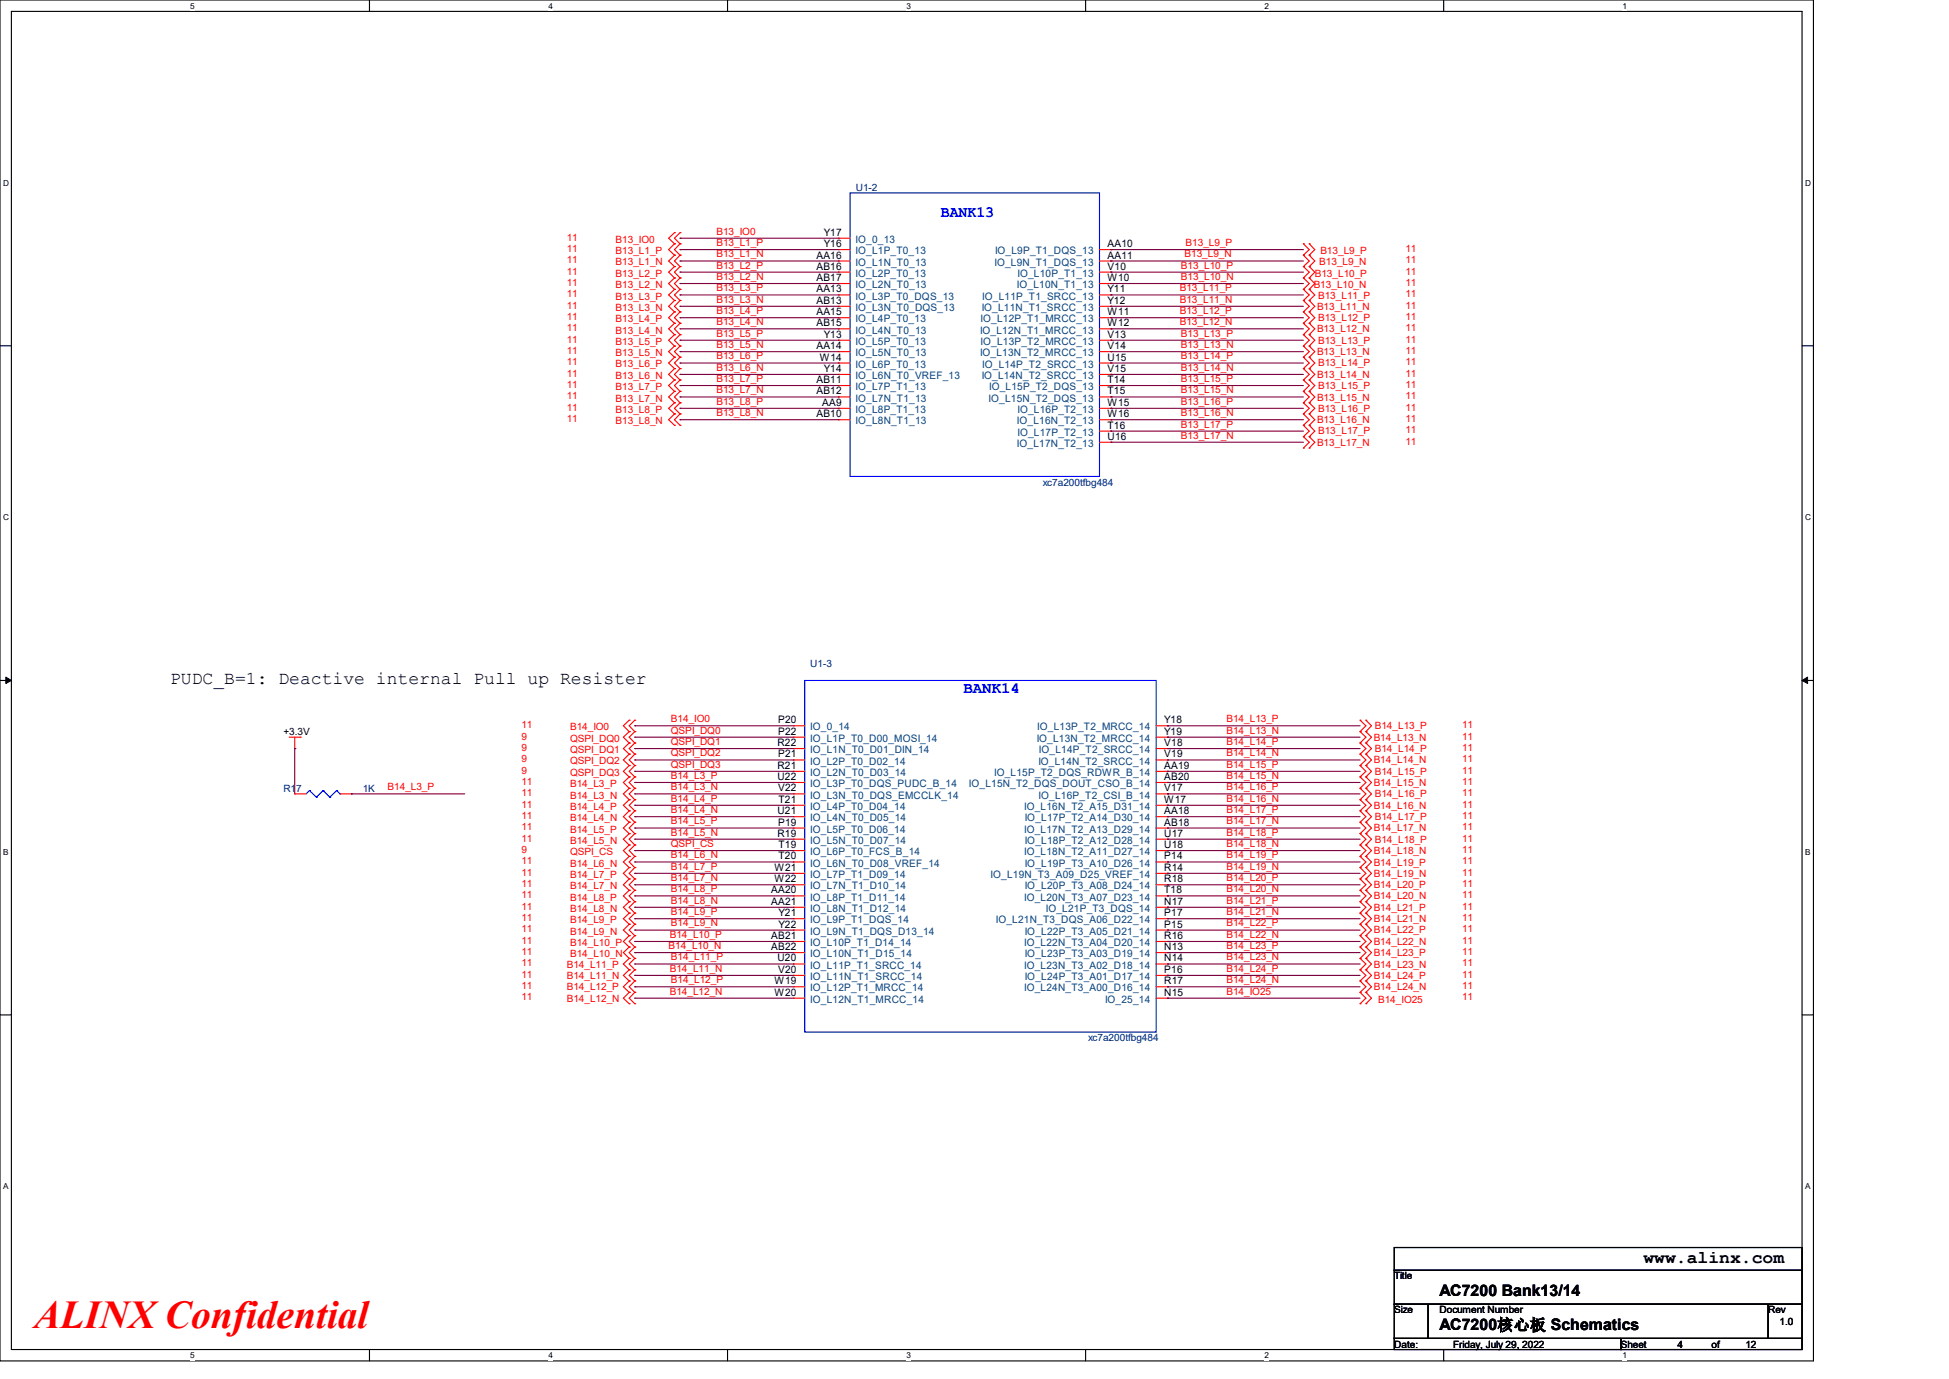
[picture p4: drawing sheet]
<svg xmlns="http://www.w3.org/2000/svg" width="297mm" height="210mm" viewBox="0 0 297 210" stroke-linecap="round" stroke-linejoin="round" font-family="sans-serif">
<path d="M0 0h276.4v207.3h-276.4zM1.7 1.7h272.9v203.8h-272.9z" fill="none" stroke="#000" stroke-width=".17"/>
<g fill="#fff">
<path d="M29 .2h.7v1.4h-.7z"/>
<path d="M29 205.7h.7v1.4h-.7z"/>
</g>
<path d="M56.3 0v1.7M56.3 205.5v1.8" fill="none" stroke="#000" stroke-width=".17"/>
<g fill="#fff">
<path d="M83.6 .2h.6v1.4h-.6z"/>
<path d="M83.6 205.7h.6v1.4h-.6z"/>
</g>
<path d="M110.9 0v1.7M110.9 205.5v1.8" fill="none" stroke="#000" stroke-width=".17"/>
<g fill="#fff">
<path d="M138.1 .2h.7v1.4h-.7z"/>
<path d="M138.1 205.7h.7v1.4h-.7z"/>
</g>
<path d="M165.4 0v1.7M165.4 205.5v1.8" fill="none" stroke="#000" stroke-width=".17"/>
<g fill="#fff">
<path d="M192.7 .2h.7v1.4h-.7z"/>
<path d="M192.7 205.7h.7v1.4h-.7z"/>
</g>
<path d="M220 0v1.7M220 205.5v1.8" fill="none" stroke="#000" stroke-width=".17"/>
<g fill="#fff">
<path d="M247.3 .2h.6v1.4h-.6z"/>
<path d="M247.3 205.7h.6v1.4h-.6z"/>
<path d="M.5 27.2h.9v1.4h-.9z"/>
<path d="M275.1 27.2h.9v1.4h-.9z"/>
<path d="M.5 78.1h.9v1.4h-.9z"/>
<path d="M275.1 78.1h.9v1.4h-.9z"/>
</g>
<path d="M0 52.7h1.7M274.6 52.7h1.8" fill="none" stroke="#000" stroke-width=".17"/>
<g fill="#fff">
<path d="M.5 129.1h.8v1.4h-.8z"/>
<path d="M275.1 129.1h.8v1.4h-.8z"/>
</g>
<path d="M0 103.6h1.7M274.6 103.6h1.8" fill="none" stroke="#000" stroke-width=".17"/>
<path d="M.9 103.1l.8 .5-.8 .5zM274.6 103.6l.9-.5v1z" fill="#000" stroke="#000" stroke-width=".15"/>
<g fill="#fff">
<path d="M.5 180h.8v1.4h-.8z"/>
<path d="M275.1 180h.8v1.4h-.8z"/>
</g>
<path d="M0 154.6h1.7M274.6 154.6h1.8M212.5 190h62.1v3.5h-62.1zM212.5 193.5h62.1v5.1h-62.1zM212.5 198.6h5.1v5.2h-5.1zM217.6 198.6h51.9v5.2h-51.9zM269.5 198.6h5.1v5.2h-5.1zM212.5 203.8h34.5v1.7h-34.5zM247 203.8h27.6v1.7h-27.6z" fill="none" stroke="#000" stroke-width=".17"/>
<g fill="none" stroke="#f00" stroke-width=".17">
<path d="M102.8 35.4h.1M102.8 37.1h.1M102.8 38.9h.1M102.8 35.4l-.9 .9 .9 .8M102.8 37.1l-.9 .9 .9 .9M102.8 38.9l-.9 .9 .9 .8M103.6 35.4h.1M103.6 37.1h.1M103.6 38.9h.1M103.6 35.4l-.8 .9 .8 .8M103.6 37.1l-.8 .9 .8 .9M103.6 38.9l-.8 .9 .8 .8"/>
<path d="M127.8 36.3h.1M127.8 38h.1M127.8 39.8h.1M127.8 36.3h1.7M127.8 38h1.7M127.8 39.8h1.7M167.6 38h1.7M167.6 39.8h1.7M169.3 38h.1M169.3 39.8h.1M198.6 37.1h.1M198.6 38.9h.1"/>
<path d="M198.6 37.1l.9 .9-.9 .9M198.6 38.9l.9 .9-.9 .8M199.5 37.1h.1M199.5 38.9h.1M199.5 37.1l.9 .9-.9 .9M199.5 38.9l.9 .9-.9 .8M102.8 40.6h.1M102.8 42.3h.1M102.8 44.1h.1M102.8 45.8h.1M102.8 47.5h.1M102.8 49.2h.1"/>
<path d="M102.8 51h.1M102.8 52.7h.1M102.8 54.4h.1M102.8 56.1h.1M102.8 57.9h.1M102.8 59.6h.1M102.8 40.6l-.9 .8 .9 .9M102.8 42.3l-.9 .9 .9 .9M102.8 44.1l-.9 .8 .9 .9M102.8 45.8l-.9 .9 .9 .8M102.8 47.5l-.9 .9 .9 .8M102.8 49.2l-.9 .9 .9 .9"/>
<path d="M102.8 51l-.9 .8 .9 .9M102.8 52.7l-.9 .9 .9 .8M102.8 54.4l-.9 .9 .9 .8M102.8 56.1l-.9 .9 .9 .9M102.8 57.9l-.9 .8 .9 .9M102.8 59.6l-.9 .9 .9 .8M103.6 40.6h.1M103.6 42.3h.1M103.6 44.1h.1M103.6 45.8h.1M103.6 47.5h.1M103.6 49.2h.1"/>
<path d="M103.6 51h.1M103.6 52.7h.1M103.6 54.4h.1M103.6 56.1h.1M103.6 57.9h.1M103.6 59.6h.1M103.6 40.6l-.8 .8 .8 .9M103.6 42.3l-.8 .9 .8 .9M103.6 44.1l-.8 .8 .8 .9M103.6 45.8l-.8 .9 .8 .8M103.6 47.5l-.8 .9 .8 .8M103.6 49.2l-.8 .9 .8 .9"/>
<path d="M103.6 51l-.8 .8 .8 .9M103.6 52.7l-.8 .9 .8 .8M103.6 54.4l-.8 .9 .8 .8M103.6 56.1l-.8 .9 .8 .9M103.6 57.9l-.8 .8 .8 .9M103.6 59.6l-.8 .9 .8 .8M127.8 41.4h.1M127.8 43.2h.1M127.8 44.9h.1M127.8 46.7h.1M127.8 48.4h.1M127.8 50.1h.1"/>
<path d="M127.8 51.8h.1M127.8 53.6h.1M127.8 55.3h.1M127.8 57h.1M127.8 58.7h.1M127.8 41.4h1.7M127.8 43.2h1.7M127.8 44.9h1.7M127.8 46.7h1.7M127.8 48.4h1.7M127.8 50.1h1.7M127.8 51.8h1.7"/>
<path d="M127.8 53.6h1.7M127.8 55.3h1.7M127.8 57h1.7M127.8 58.7h1.7M167.6 41.4h1.7M167.6 43.2h1.7M167.6 44.9h1.7M167.6 46.7h1.7M167.6 48.4h1.7M167.6 50.1h1.7M167.6 51.8h1.7M167.6 53.6h1.7"/>
<path d="M167.6 55.3h1.7M167.6 57h1.7M167.6 58.7h1.7M169.3 41.4h.1M169.3 43.2h.1M169.3 44.9h.1M169.3 46.7h.1M169.3 48.4h.1M169.3 50.1h.1M169.3 51.8h.1M169.3 53.6h.1M169.3 55.3h.1"/>
<path d="M169.3 57h.1M169.3 58.7h.1M198.6 40.6h.1M198.6 42.3h.1M198.6 44.1h.1M198.6 45.8h.1M198.6 47.5h.1M198.6 49.2h.1M198.6 51h.1M198.6 52.7h.1M198.6 54.4h.1M198.6 56.1h.1"/>
<path d="M198.6 57.9h.1M198.6 59.6h.1M198.6 40.6l.9 .8-.9 .9M198.6 42.3l.9 .9-.9 .9M198.6 44.1l.9 .8-.9 .9M198.6 45.8l.9 .9-.9 .8M198.6 47.5l.9 .9-.9 .8M198.6 49.2l.9 .9-.9 .9M198.6 51l.9 .8-.9 .9M198.6 52.7l.9 .9-.9 .8M198.6 54.4l.9 .9-.9 .8M198.6 56.1l.9 .9-.9 .9"/>
<path d="M198.6 57.9l.9 .8-.9 .9M198.6 59.6l.9 .9-.9 .8M199.5 40.6h.1M199.5 42.3h.1M199.5 44.1h.1M199.5 45.8h.1M199.5 47.5h.1M199.5 49.2h.1M199.5 51h.1M199.5 52.7h.1M199.5 54.4h.1M199.5 56.1h.1"/>
<path d="M199.5 57.9h.1M199.5 59.6h.1M199.5 40.6l.9 .8-.9 .9M199.5 42.3l.9 .9-.9 .9M199.5 44.1l.9 .8-.9 .9M199.5 45.8l.9 .9-.9 .8M199.5 47.5l.9 .9-.9 .8M199.5 49.2l.9 .9-.9 .9M199.5 51l.9 .8-.9 .9M199.5 52.7l.9 .9-.9 .8M199.5 54.4l.9 .9-.9 .8M199.5 56.1l.9 .9-.9 .9"/>
<path d="M199.5 57.9l.9 .8-.9 .9M199.5 59.6l.9 .9-.9 .8M102.8 61.3h.1M102.8 63h.1M102.8 64.8h.1M102.8 61.3l-.9 .9 .9 .8M102.8 63l-.9 .9 .9 .9M103.6 61.3h.1M103.6 63h.1M103.6 64.8h.1M103.6 61.3l-.8 .9 .8 .8M103.6 63l-.8 .9 .8 .9"/>
<path d="M127.8 60.5h.1M127.8 62.2h.1M127.8 63.9h.1M127.8 60.5h1.7M127.8 62.2h1.7M127.8 63.9h1.7M167.6 60.5h1.7M167.6 62.2h1.7M167.6 63.9h1.7M167.6 65.7h1.7M167.6 67.4h1.7M169.3 60.5h.1"/>
<path d="M169.3 62.2h.1M169.3 63.9h.1M169.3 65.7h.1M169.3 67.4h.1M198.6 61.3h.1M198.6 63h.1M198.6 64.8h.1M198.6 66.5h.1M198.6 68.2h.1M198.6 61.3l.9 .9-.9 .8M198.6 63l.9 .9-.9 .9M198.6 64.8l.9 .9-.9 .8"/>
<path d="M198.6 66.5l.9 .9-.9 .8M199.5 61.3h.1M199.5 63h.1M199.5 64.8h.1M199.5 66.5h.1M199.5 68.2h.1M199.5 61.3l.9 .9-.9 .8M199.5 63l.9 .9-.9 .9M199.5 64.8l.9 .9-.9 .8M199.5 66.5l.9 .9-.9 .8M44.1 112.3h1.7M44.9 114h.1"/>
<path d="M44.9 112.3v1.7M45.8 112.3h.1M95.9 109.7h.1M95.9 111.4h.1M95.9 113.2h.1M95.9 114.9h.1M95.9 116.6h.1M95.9 118.3h.1M95.9 109.7l-.9 .8 .9 .9M95.9 111.4l-.9 .9 .9 .9M95.9 113.2l-.9 .8 .9 .9M95.9 114.9l-.9 .8 .9 .9"/>
<path d="M95.9 116.6l-.9 .9 .9 .8M95.9 118.3l-.9 .9 .9 .9M96.7 109.7h.1M96.7 111.4h.1M96.7 113.2h.1M96.7 114.9h.1M96.7 116.6h.1M96.7 118.3h.1M96.7 109.7l-.8 .8 .8 .9M96.7 111.4l-.8 .9 .8 .9M96.7 113.2l-.8 .8 .8 .9M96.7 114.9l-.8 .8 .8 .9"/>
<path d="M96.7 116.6l-.8 .9 .8 .8M96.7 118.3l-.8 .9 .8 .9M120.9 110.5h.1M120.9 112.3h.1M120.9 114h.1M120.9 115.7h.1M120.9 117.5h.1M120.9 119.2h.1M120.9 112.3h1.7M120.9 110.5h1.7M120.9 114h1.7M120.9 115.7h1.7"/>
<path d="M120.9 117.5h1.7M120.9 119.2h1.7M176.2 112.3h1.7M176.2 110.5h1.7M176.2 114h1.7M176.2 115.7h1.7M176.2 117.5h1.7M176.2 119.2h1.7M177.9 110.5h.1M177.9 112.3h.1M177.9 114h.1M177.9 115.7h.1"/>
<path d="M177.9 117.5h.1M177.9 119.2h.1M207.3 109.7h.1M207.3 111.4h.1M207.3 113.2h.1M207.3 114.9h.1M207.3 116.6h.1M207.3 118.3h.1M207.3 109.7l.9 .8-.9 .9M207.3 111.4l.9 .9-.9 .9M207.3 113.2l.9 .8-.9 .9M207.3 114.9l.9 .8-.9 .9"/>
<path d="M207.3 116.6l.9 .9-.9 .8M207.3 118.3l.9 .9-.9 .9M208.2 109.7h.1M208.2 111.4h.1M208.2 113.2h.1M208.2 114.9h.1M208.2 116.6h.1M208.2 118.3h.1M208.2 109.7l.8 .8-.8 .9M208.2 111.4l.8 .9-.8 .9M208.2 113.2l.8 .8-.8 .9M208.2 114.9l.8 .8-.8 .9"/>
<path d="M208.2 116.6l.8 .9-.8 .8M208.2 118.3l.8 .9-.8 .9M44.9 120.9h.1M44.9 120.9h1.8M51.8 120.9h1.8M53.6 120.9h.1M95.9 120.1h.1M95.9 121.8h.1M95.9 123.5h.1M95.9 125.2h.1M95.9 127h.1M95.9 128.7h.1"/>
<path d="M95.9 130.4h.1M95.9 132.1h.1M95.9 133.9h.1M95.9 135.6h.1M95.9 137.3h.1M95.9 139.1h.1M95.9 120.1l-.9 .8 .9 .9M95.9 121.8l-.9 .8 .9 .9M95.9 123.5l-.9 .9 .9 .8M95.9 125.2l-.9 .9 .9 .9M95.9 127l-.9 .8 .9 .9M95.9 128.7l-.9 .8 .9 .9"/>
<path d="M95.9 130.4l-.9 .9 .9 .8M95.9 132.1l-.9 .9 .9 .9M95.9 133.9l-.9 .8 .9 .9M95.9 135.6l-.9 .8 .9 .9M95.9 137.3l-.9 .9 .9 .9M95.9 139.1l-.9 .8 .9 .9M96.7 120.1h.1M96.7 121.8h.1M96.7 123.5h.1M96.7 125.2h.1M96.7 127h.1M96.7 128.7h.1"/>
<path d="M96.7 130.4h.1M96.7 132.1h.1M96.7 133.9h.1M96.7 135.6h.1M96.7 137.3h.1M96.7 139.1h.1M96.7 120.1l-.8 .8 .8 .9M96.7 121.8l-.8 .8 .8 .9M96.7 123.5l-.8 .9 .8 .8M96.7 125.2l-.8 .9 .8 .9M96.7 127l-.8 .8 .8 .9M96.7 128.7l-.8 .8 .8 .9"/>
<path d="M96.7 130.4l-.8 .9 .8 .8M96.7 132.1l-.8 .9 .8 .9M96.7 133.9l-.8 .8 .8 .9M96.7 135.6l-.8 .8 .8 .9M96.7 137.3l-.8 .9 .8 .9M96.7 139.1l-.8 .8 .8 .9M120.9 120.9h.1M120.9 122.6h.1M120.9 124.4h.1M120.9 126.1h.1M120.9 127.8h.1M120.9 129.5h.1"/>
<path d="M120.9 131.3h.1M120.9 133h.1M120.9 134.7h.1M120.9 136.4h.1M120.9 138.2h.1M120.9 139.9h.1M120.9 120.9h1.7M120.9 122.6h1.7M120.9 124.4h1.7M120.9 126.1h1.7M120.9 127.8h1.7M120.9 129.5h1.7"/>
<path d="M120.9 131.3h1.7M120.9 133h1.7M120.9 134.7h1.7M120.9 136.4h1.7M120.9 138.2h1.7M120.9 139.9h1.7M176.2 120.9h1.7M176.2 122.6h1.7M176.2 124.4h1.7M176.2 126.1h1.7M176.2 127.8h1.7M176.2 129.5h1.7"/>
<path d="M176.2 131.3h1.7M176.2 133h1.7M176.2 134.7h1.7M176.2 136.4h1.7M176.2 138.2h1.7M176.2 139.9h1.7M177.9 120.9h.1M177.9 122.6h.1M177.9 124.4h.1M177.9 126.1h.1M177.9 127.8h.1M177.9 129.5h.1"/>
<path d="M177.9 131.3h.1M177.9 133h.1M177.9 134.7h.1M177.9 136.4h.1M177.9 138.2h.1M177.9 139.9h.1M207.3 120.1h.1M207.3 121.8h.1M207.3 123.5h.1M207.3 125.2h.1M207.3 127h.1M207.3 128.7h.1"/>
<path d="M207.3 130.4h.1M207.3 132.1h.1M207.3 133.9h.1M207.3 135.6h.1M207.3 137.3h.1M207.3 139.1h.1M207.3 120.1l.9 .8-.9 .9M207.3 121.8l.9 .8-.9 .9M207.3 123.5l.9 .9-.9 .8M207.3 125.2l.9 .9-.9 .9M207.3 127l.9 .8-.9 .9M207.3 128.7l.9 .8-.9 .9"/>
<path d="M207.3 130.4l.9 .9-.9 .8M207.3 132.1l.9 .9-.9 .9M207.3 133.9l.9 .8-.9 .9M207.3 135.6l.9 .8-.9 .9M207.3 137.3l.9 .9-.9 .9M207.3 139.1l.9 .8-.9 .9M208.2 120.1h.1M208.2 121.8h.1M208.2 123.5h.1M208.2 125.2h.1M208.2 127h.1M208.2 128.7h.1"/>
<path d="M208.2 130.4h.1M208.2 132.1h.1M208.2 133.9h.1M208.2 135.6h.1M208.2 137.3h.1M208.2 139.1h.1M208.2 120.1l.8 .8-.8 .9M208.2 121.8l.8 .8-.8 .9M208.2 123.5l.8 .9-.8 .8M208.2 125.2l.8 .9-.8 .9M208.2 127l.8 .8-.8 .9M208.2 128.7l.8 .8-.8 .9"/>
<path d="M208.2 130.4l.8 .9-.8 .8M208.2 132.1l.8 .9-.8 .9M208.2 133.9l.8 .8-.8 .9M208.2 135.6l.8 .8-.8 .9M208.2 137.3l.8 .9-.8 .9M208.2 139.1l.8 .8-.8 .9M95.9 142.5h.1M95.9 144.2h.1M95.9 146h.1M95.9 140.8h.1M95.9 147.7h.1M95.9 149.4h.1"/>
<path d="M95.9 151.1h.1M95.9 152.9h.1M95.9 142.5l-.9 .9 .9 .8M95.9 144.2l-.9 .9 .9 .9M95.9 140.8l-.9 .8 .9 .9M95.9 146l-.9 .8 .9 .9M95.9 147.7l-.9 .8 .9 .9M95.9 149.4l-.9 .9 .9 .8M95.9 151.1l-.9 .9 .9 .9M96.7 142.5h.1M96.7 144.2h.1M96.7 146h.1"/>
<path d="M96.7 140.8h.1M96.7 147.7h.1M96.7 149.4h.1M96.7 151.1h.1M96.7 152.9h.1M96.7 142.5l-.8 .9 .8 .8M96.7 144.2l-.8 .9 .8 .9M96.7 140.8l-.8 .8 .8 .9M96.7 146l-.8 .8 .8 .9M96.7 147.7l-.8 .8 .8 .9M96.7 149.4l-.8 .9 .8 .8M96.7 151.1l-.8 .9 .8 .9"/>
<path d="M120.9 141.6h.1M120.9 143.4h.1M120.9 145.1h.1M120.9 146.8h.1M120.9 148.5h.1M120.9 150.3h.1M120.9 152h.1M120.9 141.6h1.7M120.9 143.4h1.7M120.9 145.1h1.7M120.9 146.8h1.7M120.9 148.5h1.7"/>
<path d="M120.9 150.3h1.7M120.9 152h1.7M176.2 141.6h1.7M176.2 143.4h1.7M176.2 145.1h1.7M176.2 146.8h1.7M176.2 148.5h1.7M176.2 150.3h1.7M176.2 152h1.7M177.9 141.6h.1M177.9 143.4h.1M177.9 145.1h.1"/>
<path d="M177.9 146.8h.1M177.9 148.5h.1M177.9 150.3h.1M177.9 152h.1M207.3 151.1h.1M207.3 152.9h.1M207.3 140.8h.1M207.3 142.5h.1M207.3 144.2h.1M207.3 146h.1M207.3 147.7h.1M207.3 149.4h.1"/>
<path d="M207.3 151.1l.9 .9-.9 .9M207.3 140.8l.9 .8-.9 .9M207.3 142.5l.9 .9-.9 .8M207.3 144.2l.9 .9-.9 .9M207.3 146l.9 .8-.9 .9M207.3 147.7l.9 .8-.9 .9M207.3 149.4l.9 .9-.9 .8M208.2 151.1h.1M208.2 152.9h.1M208.2 140.8h.1M208.2 142.5h.1M208.2 144.2h.1"/>
<path d="M208.2 146h.1M208.2 147.7h.1M208.2 149.4h.1M208.2 151.1l.8 .9-.8 .9M208.2 140.8l.8 .8-.8 .9M208.2 142.5l.8 .9-.8 .8M208.2 144.2l.8 .9-.8 .9M208.2 146l.8 .8-.8 .9M208.2 147.7l.8 .8-.8 .9M208.2 149.4l.8 .9-.8 .8"/>
</g>
<g fill="none" stroke="#00f" stroke-width=".17">
<path d="M129.5 29.4h38.1v43.2h-38.1zM122.6 103.6h53.6v53.6h-53.6zM47.2 120.4h.1M47.2 120.4l-.5 .5M47.2 120.4l1 1M48.2 121.4h.1M49.2 120.4h.1M49.2 120.4l-1 1M49.2 120.4l1 1M50.2 121.4h.1M51.3 120.4h.1M51.3 120.4l-1.1 1"/>
<path d="M51.3 120.4l.5 .5M51.8 120.9h.1"/>
</g>
<g fill="none" stroke="#800040" stroke-width=".17">
<path d="M103.6 36.3h.1M103.6 38h.1M103.6 39.8h.1M103.6 36.3h24.2M103.6 38h24.2M103.6 39.8h24.2M169.3 38h.1M169.3 39.8h.1M169.3 38h29.3M169.3 39.8h29.3M103.6 41.4h.1M103.6 43.2h.1"/>
<path d="M103.6 44.9h.1M103.6 46.7h.1M103.6 48.4h.1M103.6 50.1h.1M103.6 51.8h.1M103.6 53.6h.1M103.6 55.3h.1M103.6 57h.1M103.6 58.7h.1M103.6 41.4h24.2M103.6 43.2h24.2M103.6 44.9h24.2"/>
<path d="M103.6 46.7h24.2M103.6 48.4h24.2M103.6 50.1h24.2M103.6 51.8h24.2M103.6 53.6h24.2M103.6 55.3h24.2M103.6 57h24.2M103.6 58.7h24.2M169.3 41.4h.1M169.3 43.2h.1M169.3 44.9h.1M169.3 46.7h.1"/>
<path d="M169.3 48.4h.1M169.3 50.1h.1M169.3 51.8h.1M169.3 53.6h.1M169.3 55.3h.1M169.3 57h.1M169.3 58.7h.1M169.3 41.4h29.3M169.3 43.2h29.3M169.3 44.9h29.3M169.3 46.7h29.3M169.3 48.4h29.3"/>
<path d="M169.3 50.1h29.3M169.3 51.8h29.3M169.3 53.6h29.3M169.3 55.3h29.3M169.3 57h29.3M169.3 58.7h29.3M103.6 60.5h.1M103.6 62.2h.1M103.6 63.9h.1M103.6 60.5h24.2M103.6 62.2h24.2M103.6 63.9h24.2"/>
<path d="M169.3 62.2h.1M169.3 63.9h.1M169.3 60.5h.1M169.3 65.7h.1M169.3 67.4h.1M169.3 60.5h29.3M169.3 62.2h29.3M169.3 63.9h29.3M169.3 65.7h29.3M169.3 67.4h29.3M44.9 114h.1M44.9 114v6.9"/>
<path d="M96.7 110.5h.1M96.7 112.3h.1M96.7 114h.1M96.7 115.7h.1M96.7 117.5h.1M96.7 119.2h.1M96.7 110.5h24.2M96.7 112.3h24.2M96.7 114h24.2M96.7 115.7h24.2M96.7 117.5h24.2M96.7 119.2h24.2"/>
<path d="M177.9 110.5h.1M177.9 112.3h.1M177.9 114h.1M177.9 115.7h.1M177.9 117.5h.1M177.9 119.2h.1M177.9 110.5h29.4M177.9 112.3h29.4M177.9 114h29.4M177.9 115.7h29.4M177.9 117.5h29.4M177.9 119.2h29.4"/>
<path d="M53.6 120.9h.1M53.6 120.9h17.2M96.7 120.9h.1M96.7 122.6h.1M96.7 124.4h.1M96.7 126.1h.1M96.7 127.8h.1M96.7 129.5h.1M96.7 131.3h.1M96.7 133h.1M96.7 134.7h.1M96.7 136.4h.1"/>
<path d="M96.7 138.2h.1M96.7 139.9h.1M96.7 120.9h24.2M96.7 122.6h24.2M96.7 124.4h24.2M96.7 126.1h24.2M96.7 127.8h24.2M96.7 129.5h24.2M96.7 131.3h24.2M96.7 133h24.2M96.7 134.7h24.2M96.7 136.4h24.2"/>
<path d="M96.7 138.2h24.2M96.7 139.9h24.2M177.9 120.9h.1M177.9 122.6h.1M177.9 124.4h.1M177.9 126.1h.1M177.9 127.8h.1M177.9 129.5h.1M177.9 131.3h.1M177.9 133h.1M177.9 134.7h.1M177.9 136.4h.1"/>
<path d="M177.9 138.2h.1M177.9 139.9h.1M177.9 120.9h29.4M177.9 122.6h29.4M177.9 124.4h29.4M177.9 126.1h29.4M177.9 127.8h29.4M177.9 129.5h29.4M177.9 131.3h29.4M177.9 133h29.4M177.9 134.7h29.4M177.9 136.4h29.4"/>
<path d="M177.9 138.2h29.4M177.9 139.9h29.4M96.7 143.4h.1M96.7 145.1h.1M96.7 141.6h.1M96.7 146.8h.1M96.7 148.5h.1M96.7 150.3h.1M96.7 152h.1M96.7 143.4h24.2M96.7 145.1h24.2M96.7 141.6h24.2"/>
<path d="M96.7 146.8h24.2M96.7 148.5h24.2M96.7 150.3h24.2M96.7 152h24.2M177.9 141.6h.1M177.9 143.4h.1M177.9 145.1h.1M177.9 146.8h.1M177.9 148.5h.1M177.9 150.3h.1M177.9 152h.1M177.9 143.4h29.4"/>
<path d="M177.9 145.1h29.4M177.9 141.6h29.4M177.9 146.8h29.4M177.9 148.5h29.4M177.9 150.3h29.4M177.9 152h29.4"/>
</g>
<text font-size="6" fill="#f00" x="5.2" y="202.3">ALINX Confidential</text>
<g font-size="2.8">
<text x="25.9" y="104.1">PUDC_B=1: Deactive internal Pull up Resister</text>
<text x="250.4" y="192.3">www.alinx.com</text>
</g>
<g font-size="2.4" fill="#00f">
<text x="143.4" y="33.1">BANK13</text>
<text x="146.8" y="105.6">BANK14</text>
</g>
<g font-size="2.4">
<text x="219.4" y="197.4">AC7200 Bank13/14</text>
<text x="219.4" y="202.6">AC7200核心板 Schematics</text>
</g>
<g font-size="1.6">
<text x="125.6" y="35.9">Y17</text>
<text x="124.4" y="39.4">AA16</text>
<text x="124.4" y="41.1">AB16</text>
<text x="125.6" y="37.6">Y16</text>
<text x="168.8" y="37.6">AA10</text>
<text x="168.8" y="39.4">AA11</text>
<text x="168.8" y="41.1">V10</text>
<text x="124.4" y="42.8">AB17</text>
<text x="124.4" y="44.5">AA13</text>
<text x="124.4" y="46.3">AB13</text>
<text x="168.8" y="42.8">W10</text>
<text x="168.8" y="44.5">Y11</text>
<text x="168.8" y="46.3">Y12</text>
<text x="124.4" y="48">AA15</text>
<text x="124.4" y="49.7">AB15</text>
<text x="124.4" y="53.2">AA14</text>
<text x="125.6" y="51.4">Y13</text>
<text x="168.8" y="48">W11</text>
<text x="168.8" y="49.7">W12</text>
<text x="168.8" y="51.4">V13</text>
<text x="168.8" y="53.2">V14</text>
<text x="124.4" y="58.3">AB11</text>
<text x="124.9" y="54.9">W14</text>
<text x="125.6" y="56.6">Y14</text>
<text x="168.8" y="54.9">U15</text>
<text x="168.8" y="56.6">V15</text>
<text x="168.8" y="58.3">T14</text>
<text x="124.4" y="60.1">AB12</text>
<text x="124.4" y="63.5">AB10</text>
<text x="125.3" y="61.8">AA9</text>
<text x="168.8" y="60.1">T15</text>
<text x="168.8" y="61.8">W15</text>
<text x="168.8" y="63.5">W16</text>
<text x="168.8" y="65.3">T16</text>
<text x="168.8" y="67">U16</text>
<text x="118.5" y="113.6">R22</text>
<text x="118.6" y="110.1">P20</text>
<text x="118.6" y="111.9">P22</text>
<text x="177.4" y="110.1">Y18</text>
<text x="177.4" y="111.9">Y19</text>
<text x="177.4" y="113.6">V18</text>
<text x="118.5" y="117.1">R21</text>
<text x="118.5" y="118.8">U22</text>
<text x="118.6" y="115.4">P21</text>
<text x="177.4" y="115.4">V19</text>
<text x="177.4" y="117.1">AA19</text>
<text x="177.4" y="118.8">AB20</text>
<text x="118.5" y="124">U21</text>
<text x="118.6" y="120.5">V22</text>
<text x="118.6" y="125.7">P19</text>
<text x="118.7" y="122.3">T21</text>
<text x="177.4" y="120.5">V17</text>
<text x="177.4" y="122.3">W17</text>
<text x="177.4" y="124">AA18</text>
<text x="177.4" y="125.7">AB18</text>
<text x="118.5" y="127.4">R19</text>
<text x="118.7" y="129.2">T19</text>
<text x="118.7" y="130.9">T20</text>
<text x="177.4" y="127.4">U17</text>
<text x="177.4" y="129.2">U18</text>
<text x="177.4" y="130.9">P14</text>
<text x="117.5" y="136.1">AA20</text>
<text x="117.5" y="137.8">AA21</text>
<text x="118" y="132.6">W21</text>
<text x="118" y="134.4">W22</text>
<text x="177.4" y="132.6">R14</text>
<text x="177.4" y="134.4">R18</text>
<text x="177.4" y="136.1">T18</text>
<text x="177.4" y="137.8">N17</text>
<text x="117.5" y="143">AB21</text>
<text x="118.7" y="139.5">Y21</text>
<text x="118.7" y="141.3">Y22</text>
<text x="177.4" y="139.5">P17</text>
<text x="177.4" y="141.3">P15</text>
<text x="177.4" y="143">R16</text>
<text x="117.5" y="144.7">AB22</text>
<text x="118" y="149.9">W19</text>
<text x="118.5" y="146.4">U20</text>
<text x="118.6" y="148.2">V20</text>
<text x="177.4" y="144.7">N13</text>
<text x="177.4" y="146.4">N14</text>
<text x="177.4" y="148.2">P16</text>
<text x="177.4" y="149.9">R17</text>
<text x="118" y="151.6">W20</text>
<text x="177.4" y="151.6">N15</text>
</g>
<g font-size="1.6" fill="#004080">
<text x="130.4" y="37">IO_0_13</text>
<text x="130.4" y="38.7">IO_L1P_T0_13</text>
<text x="130.4" y="40.5">IO_L1N_T0_13</text>
<text x="151.6" y="40.5">IO_L9N_T1_DQS_13</text>
<text x="151.6" y="38.7">IO_L9P_T1_DQS_13</text>
<text x="130.4" y="42.2">IO_L2P_T0_13</text>
<text x="130.4" y="43.9">IO_L2N_T0_13</text>
<text x="130.4" y="45.6">IO_L3P_T0_DQS_13</text>
<text x="130.4" y="47.4">IO_L3N_T0_DQS_13</text>
<text x="149.6" y="47.4">IO_L11N_T1_SRCC_13</text>
<text x="149.7" y="45.6">IO_L11P_T1_SRCC_13</text>
<text x="155" y="43.9">IO_L10N_T1_13</text>
<text x="155.1" y="42.2">IO_L10P_T1_13</text>
<text x="130.4" y="49.1">IO_L4P_T0_13</text>
<text x="130.4" y="50.8">IO_L4N_T0_13</text>
<text x="130.4" y="52.5">IO_L5P_T0_13</text>
<text x="149.4" y="50.8">IO_L12N_T1_MRCC_13</text>
<text x="149.4" y="49.1">IO_L12P_T1_MRCC_13</text>
<text x="149.4" y="52.5">IO_L13P_T2_MRCC_13</text>
<text x="130.4" y="54.3">IO_L5N_T0_13</text>
<text x="130.4" y="56">IO_L6P_T0_13</text>
<text x="130.4" y="57.7">IO_L6N_T0_VREF_13</text>
<text x="130.4" y="59.4">IO_L7P_T1_13</text>
<text x="149.4" y="54.3">IO_L13N_T2_MRCC_13</text>
<text x="149.6" y="57.7">IO_L14N_T2_SRCC_13</text>
<text x="149.7" y="56">IO_L14P_T2_SRCC_13</text>
<text x="150.7" y="59.4">IO_L15P_T2_DQS_13</text>
<text x="130.4" y="61.2">IO_L7N_T1_13</text>
<text x="130.4" y="62.9">IO_L8P_T1_13</text>
<text x="130.4" y="64.6">IO_L8N_T1_13</text>
<text x="150.7" y="61.2">IO_L15N_T2_DQS_13</text>
<text x="155" y="64.6">IO_L16N_T2_13</text>
<text x="155.1" y="62.9">IO_L16P_T2_13</text>
<text x="155" y="68.1">IO_L17N_T2_13</text>
<text x="155.1" y="66.4">IO_L17P_T2_13</text>
<text x="123.5" y="111.2">IO_0_14</text>
<text x="123.5" y="113">IO_L1P_T0_D00_MOSI_14</text>
<text x="158" y="113">IO_L13N_T2_MRCC_14</text>
<text x="158.1" y="111.2">IO_L13P_T2_MRCC_14</text>
<text x="123.5" y="114.7">IO_L1N_T0_D01_DIN_14</text>
<text x="123.5" y="116.5">IO_L2P_T0_D02_14</text>
<text x="123.5" y="118.2">IO_L2N_T0_D03_14</text>
<text x="123.5" y="119.9">IO_L3P_T0_DQS_PUDC_B_14</text>
<text x="147.7" y="119.9">IO_L15N_T2_DQS_DOUT_CSO_B_14</text>
<text x="151.5" y="118.2">IO_L15P_T2_DQS_RDWR_B_14</text>
<text x="158.2" y="116.5">IO_L14N_T2_SRCC_14</text>
<text x="158.3" y="114.7">IO_L14P_T2_SRCC_14</text>
<text x="123.5" y="121.6">IO_L3N_T0_DQS_EMCCLK_14</text>
<text x="123.5" y="123.4">IO_L4P_T0_D04_14</text>
<text x="123.5" y="125.1">IO_L4N_T0_D05_14</text>
<text x="156.1" y="123.4">IO_L16N_T2_A15_D31_14</text>
<text x="156.2" y="125.1">IO_L17P_T2_A14_D30_14</text>
<text x="158.3" y="121.6">IO_L16P_T2_CSI_B_14</text>
<text x="123.5" y="126.8">IO_L5P_T0_D06_14</text>
<text x="123.5" y="128.5">IO_L5N_T0_D07_14</text>
<text x="123.5" y="130.3">IO_L6P_T0_FCS_B_14</text>
<text x="123.5" y="132">IO_L6N_T0_D08_VREF_14</text>
<text x="156.1" y="126.8">IO_L17N_T2_A13_D29_14</text>
<text x="156.1" y="130.3">IO_L18N_T2_A11_D27_14</text>
<text x="156.2" y="128.5">IO_L18P_T2_A12_D28_14</text>
<text x="156.2" y="132">IO_L19P_T3_A10_D26_14</text>
<text x="123.5" y="133.7">IO_L7P_T1_D09_14</text>
<text x="123.5" y="135.5">IO_L7N_T1_D10_14</text>
<text x="123.5" y="137.2">IO_L8P_T1_D11_14</text>
<text x="151" y="133.7">IO_L19N_T3_A09_D25_VREF_14</text>
<text x="156.1" y="137.2">IO_L20N_T3_A07_D23_14</text>
<text x="156.2" y="135.5">IO_L20P_T3_A08_D24_14</text>
<text x="123.5" y="138.9">IO_L8N_T1_D12_14</text>
<text x="123.5" y="140.6">IO_L9P_T1_DQS_14</text>
<text x="123.5" y="142.4">IO_L9N_T1_DQS_D13_14</text>
<text x="151.8" y="140.6">IO_L21N_T3_DQS_A06_D22_14</text>
<text x="156.2" y="142.4">IO_L22P_T3_A05_D21_14</text>
<text x="159.4" y="138.9">IO_L21P_T3_DQS_14</text>
<text x="123.5" y="144.1">IO_L10P_T1_D14_14</text>
<text x="123.5" y="145.8">IO_L10N_T1_D15_14</text>
<text x="123.5" y="147.5">IO_L11P_T1_SRCC_14</text>
<text x="123.5" y="149.3">IO_L11N_T1_SRCC_14</text>
<text x="156.1" y="144.1">IO_L22N_T3_A04_D20_14</text>
<text x="156.1" y="147.5">IO_L23N_T3_A02_D18_14</text>
<text x="156.2" y="145.8">IO_L23P_T3_A03_D19_14</text>
<text x="156.2" y="149.3">IO_L24P_T3_A01_D17_14</text>
<text x="123.5" y="151">IO_L12P_T1_MRCC_14</text>
<text x="123.5" y="152.7">IO_L12N_T1_MRCC_14</text>
<text x="156.1" y="151">IO_L24N_T3_A00_D16_14</text>
<text x="168.4" y="152.7">IO_25_14</text>
</g>
<g font-size="1.5" fill="#000080">
<text x="130.4" y="29">U1-2</text>
<text x="158.9" y="74">xc7a200tfbg484</text>
<text x="123.5" y="101.6">U1-3</text>
<text x="43.2" y="120.6">R17</text>
<text x="55.3" y="120.6">1K</text>
<text x="165.8" y="158.6">xc7a200tfbg484</text>
</g>
<g font-size="1.5" fill="#f00">
<text x="109.2" y="35.7">B13_IO0</text>
<text x="86.4" y="36.7">11</text>
<text x="86.4" y="38.4">11</text>
<text x="86.4" y="40.1">11</text>
<text x="86.4" y="41.8">11</text>
<text x="93.8" y="37">B13_IO0</text>
<text x="93.8" y="38.7">B13_L1_P</text>
<text x="93.8" y="40.4">B13_L1_N</text>
<text x="109.2" y="37.5">B13_L1_P</text>
<text x="109.2" y="39.2">B13_L1_N</text>
<text x="109.2" y="40.9">B13_L2_P</text>
<text x="180" y="40.9">B13_L10_P</text>
<text x="180.5" y="39.2">B13_L9_N</text>
<text x="180.7" y="37.5">B13_L9_P</text>
<text x="201" y="40.4">B13_L9_N</text>
<text x="201.2" y="38.7">B13_L9_P</text>
<text x="214.2" y="41.8">11</text>
<text x="214.2" y="38.4">11</text>
<text x="214.2" y="40.1">11</text>
<text x="86.4" y="43.6">11</text>
<text x="86.4" y="45.3">11</text>
<text x="86.4" y="47">11</text>
<text x="93.8" y="42.2">B13_L2_P</text>
<text x="93.8" y="43.9">B13_L2_N</text>
<text x="93.8" y="45.6">B13_L3_P</text>
<text x="93.8" y="47.3">B13_L3_N</text>
<text x="109.2" y="42.6">B13_L2_N</text>
<text x="109.2" y="44.4">B13_L3_P</text>
<text x="109.2" y="46.1">B13_L3_N</text>
<text x="109.2" y="47.8">B13_L4_P</text>
<text x="179.8" y="44.4">B13_L11_P</text>
<text x="179.8" y="46.1">B13_L11_N</text>
<text x="179.8" y="47.8">B13_L12_P</text>
<text x="180" y="42.6">B13_L10_N</text>
<text x="200.2" y="43.9">B13_L10_N</text>
<text x="200.4" y="42.2">B13_L10_P</text>
<text x="200.7" y="47.2">B13_L11_N</text>
<text x="200.9" y="45.5">B13_L11_P</text>
<text x="214.2" y="43.6">11</text>
<text x="214.2" y="45.3">11</text>
<text x="214.2" y="47">11</text>
<text x="86.4" y="48.7">11</text>
<text x="86.4" y="50.5">11</text>
<text x="86.4" y="52.2">11</text>
<text x="86.4" y="53.9">11</text>
<text x="93.8" y="49.1">B13_L4_P</text>
<text x="93.8" y="50.8">B13_L4_N</text>
<text x="93.8" y="52.5">B13_L5_P</text>
<text x="109.2" y="49.5">B13_L4_N</text>
<text x="109.2" y="51.3">B13_L5_P</text>
<text x="109.2" y="53">B13_L5_N</text>
<text x="179.8" y="49.5">B13_L12_N</text>
<text x="180" y="51.3">B13_L13_P</text>
<text x="180" y="53">B13_L13_N</text>
<text x="200.7" y="50.6">B13_L12_N</text>
<text x="200.9" y="48.9">B13_L12_P</text>
<text x="200.9" y="52.4">B13_L13_P</text>
<text x="214.2" y="48.7">11</text>
<text x="214.2" y="50.5">11</text>
<text x="214.2" y="52.2">11</text>
<text x="214.2" y="53.9">11</text>
<text x="86.4" y="55.6">11</text>
<text x="86.4" y="57.4">11</text>
<text x="86.4" y="59.1">11</text>
<text x="93.8" y="54.3">B13_L5_N</text>
<text x="93.8" y="56">B13_L6_P</text>
<text x="93.8" y="57.7">B13_L6_N</text>
<text x="93.8" y="59.4">B13_L7_P</text>
<text x="109.2" y="54.7">B13_L6_P</text>
<text x="109.2" y="56.5">B13_L6_N</text>
<text x="109.2" y="58.2">B13_L7_P</text>
<text x="109.2" y="59.9">B13_L7_N</text>
<text x="180" y="54.7">B13_L14_P</text>
<text x="180" y="56.5">B13_L14_N</text>
<text x="180" y="58.2">B13_L15_P</text>
<text x="180" y="59.9">B13_L15_N</text>
<text x="200.7" y="54.1">B13_L13_N</text>
<text x="200.7" y="57.5">B13_L14_N</text>
<text x="200.9" y="55.8">B13_L14_P</text>
<text x="200.9" y="59.3">B13_L15_P</text>
<text x="214.2" y="55.6">11</text>
<text x="214.2" y="57.4">11</text>
<text x="214.2" y="59.1">11</text>
<text x="86.4" y="60.8">11</text>
<text x="86.4" y="62.6">11</text>
<text x="86.4" y="64.3">11</text>
<text x="93.8" y="61.2">B13_L7_N</text>
<text x="93.8" y="62.9">B13_L8_P</text>
<text x="93.8" y="64.6">B13_L8_N</text>
<text x="109.2" y="61.6">B13_L8_P</text>
<text x="109.2" y="63.4">B13_L8_N</text>
<text x="180" y="61.6">B13_L16_P</text>
<text x="180" y="63.4">B13_L16_N</text>
<text x="180" y="65.1">B13_L17_P</text>
<text x="200.7" y="61">B13_L15_N</text>
<text x="200.7" y="64.4">B13_L16_N</text>
<text x="200.9" y="62.7">B13_L16_P</text>
<text x="214.2" y="60.8">11</text>
<text x="214.2" y="62.6">11</text>
<text x="214.2" y="64.3">11</text>
<text x="214.2" y="66">11</text>
<text x="180" y="66.8">B13_L17_N</text>
<text x="200.7" y="67.9">B13_L17_N</text>
<text x="200.9" y="66.2">B13_L17_P</text>
<text x="214.2" y="67.7">11</text>
<text x="79.5" y="110.9">11</text>
<text x="79.5" y="112.6">9</text>
<text x="86.9" y="111.3">B14_IO0</text>
<text x="86.9" y="113">QSPI_DQ0</text>
<text x="102.2" y="110">B14_IO0</text>
<text x="102.2" y="111.7">QSPI_DQ0</text>
<text x="102.2" y="113.5">QSPI_DQ1</text>
<text x="186.9" y="110">B14_L13_P</text>
<text x="186.9" y="111.7">B14_L13_N</text>
<text x="186.9" y="113.5">B14_L14_P</text>
<text x="209.3" y="112.8">B14_L13_N</text>
<text x="209.5" y="111.1">B14_L13_P</text>
<text x="222.8" y="110.9">11</text>
<text x="222.8" y="112.6">11</text>
<text x="79.5" y="114.4">9</text>
<text x="79.5" y="116.1">9</text>
<text x="79.5" y="117.8">9</text>
<text x="79.5" y="119.5">11</text>
<text x="86.9" y="114.7">QSPI_DQ1</text>
<text x="86.9" y="116.4">QSPI_DQ2</text>
<text x="86.9" y="118.2">QSPI_DQ3</text>
<text x="86.9" y="119.9">B14_L3_P</text>
<text x="102.2" y="115.2">QSPI_DQ2</text>
<text x="102.2" y="116.9">QSPI_DQ3</text>
<text x="102.2" y="118.6">B14_L3_P</text>
<text x="186.9" y="115.2">B14_L14_N</text>
<text x="186.9" y="116.9">B14_L15_P</text>
<text x="186.9" y="118.6">B14_L15_N</text>
<text x="209.3" y="116.2">B14_L14_N</text>
<text x="209.3" y="119.7">B14_L15_N</text>
<text x="209.5" y="114.6">B14_L14_P</text>
<text x="209.5" y="118">B14_L15_P</text>
<text x="222.8" y="114.4">11</text>
<text x="222.8" y="116.1">11</text>
<text x="222.8" y="117.8">11</text>
<text x="222.8" y="119.5">11</text>
<text x="59.1" y="120.4">B14_L3_P</text>
<text x="79.5" y="121.3">11</text>
<text x="79.5" y="123">11</text>
<text x="79.5" y="124.7">11</text>
<text x="86.9" y="121.6">B14_L3_N</text>
<text x="86.9" y="123.4">B14_L4_P</text>
<text x="86.9" y="125.1">B14_L4_N</text>
<text x="102.2" y="120.4">B14_L3_N</text>
<text x="102.2" y="122.1">B14_L4_P</text>
<text x="102.2" y="123.8">B14_L4_N</text>
<text x="102.2" y="125.6">B14_L5_P</text>
<text x="186.9" y="120.4">B14_L16_P</text>
<text x="186.9" y="122.1">B14_L16_N</text>
<text x="186.9" y="123.8">B14_L17_P</text>
<text x="186.9" y="125.6">B14_L17_N</text>
<text x="209.3" y="123.2">B14_L16_N</text>
<text x="209.5" y="121.5">B14_L16_P</text>
<text x="209.5" y="124.9">B14_L17_P</text>
<text x="222.8" y="121.3">11</text>
<text x="222.8" y="123">11</text>
<text x="222.8" y="124.7">11</text>
<text x="79.5" y="126.4">11</text>
<text x="79.5" y="128.2">11</text>
<text x="79.5" y="129.9">9</text>
<text x="79.5" y="131.7">11</text>
<text x="86.9" y="126.8">B14_L5_P</text>
<text x="86.9" y="128.5">B14_L5_N</text>
<text x="86.9" y="130.3">QSPI_CS</text>
<text x="86.9" y="132">B14_L6_N</text>
<text x="102.2" y="127.3">B14_L5_N</text>
<text x="102.2" y="129">QSPI_CS</text>
<text x="102.2" y="130.7">B14_L6_N</text>
<text x="186.9" y="127.3">B14_L18_P</text>
<text x="186.9" y="129">B14_L18_N</text>
<text x="186.9" y="130.7">B14_L19_P</text>
<text x="209.3" y="126.6">B14_L17_N</text>
<text x="209.3" y="130.1">B14_L18_N</text>
<text x="209.3" y="131.8">B14_L19_P</text>
<text x="209.5" y="128.4">B14_L18_P</text>
<text x="222.8" y="126.4">11</text>
<text x="222.8" y="128.2">11</text>
<text x="222.8" y="129.9">11</text>
<text x="222.8" y="131.7">11</text>
<text x="79.5" y="133.3">11</text>
<text x="79.5" y="135.1">11</text>
<text x="79.5" y="136.8">11</text>
<text x="86.9" y="133.7">B14_L7_P</text>
<text x="86.9" y="135.4">B14_L7_N</text>
<text x="86.9" y="137.2">B14_L8_P</text>
<text x="102.2" y="132.5">B14_L7_P</text>
<text x="102.2" y="134.2">B14_L7_N</text>
<text x="102.2" y="135.9">B14_L8_P</text>
<text x="102.2" y="137.6">B14_L8_N</text>
<text x="186.9" y="132.5">B14_L19_N</text>
<text x="186.9" y="134.2">B14_L20_P</text>
<text x="186.9" y="135.9">B14_L20_N</text>
<text x="186.9" y="137.6">B14_L21_P</text>
<text x="209.3" y="133.5">B14_L19_N</text>
<text x="209.3" y="135.3">B14_L20_P</text>
<text x="209.3" y="137">B14_L20_N</text>
<text x="222.8" y="133.3">11</text>
<text x="222.8" y="135.1">11</text>
<text x="222.8" y="136.8">11</text>
<text x="79.5" y="143.7">11</text>
<text x="79.5" y="138.6">11</text>
<text x="79.5" y="140.3">11</text>
<text x="79.5" y="142">11</text>
<text x="86.9" y="138.9">B14_L8_N</text>
<text x="86.9" y="140.6">B14_L9_P</text>
<text x="86.9" y="142.3">B14_L9_N</text>
<text x="102.1" y="142.8">B14_L10_P</text>
<text x="102.2" y="139.4">B14_L9_P</text>
<text x="102.2" y="141.1">B14_L9_N</text>
<text x="186.9" y="139.4">B14_L21_N</text>
<text x="186.9" y="141.1">B14_L22_P</text>
<text x="186.9" y="142.8">B14_L22_N</text>
<text x="209.3" y="138.7">B14_L21_P</text>
<text x="209.3" y="140.5">B14_L21_N</text>
<text x="209.3" y="142.2">B14_L22_P</text>
<text x="209.3" y="143.9">B14_L22_N</text>
<text x="222.8" y="138.6">11</text>
<text x="222.8" y="140.3">11</text>
<text x="222.8" y="142">11</text>
<text x="222.8" y="143.7">11</text>
<text x="79.5" y="145.5">11</text>
<text x="79.5" y="147.2">11</text>
<text x="79.5" y="148.9">11</text>
<text x="86.4" y="147.4">B14_L11_P</text>
<text x="86.4" y="149.1">B14_L11_N</text>
<text x="86.9" y="144.1">B14_L10_P</text>
<text x="86.9" y="145.8">B14_L10_N</text>
<text x="101.9" y="144.5">B14_L10_N</text>
<text x="102.1" y="148">B14_L11_N</text>
<text x="102.2" y="146.3">B14_L11_P</text>
<text x="102.2" y="149.7">B14_L12_P</text>
<text x="186.9" y="144.5">B14_L23_P</text>
<text x="186.9" y="146.3">B14_L23_N</text>
<text x="186.9" y="148">B14_L24_P</text>
<text x="186.9" y="149.7">B14_L24_N</text>
<text x="209.3" y="145.6">B14_L23_P</text>
<text x="209.3" y="147.4">B14_L23_N</text>
<text x="209.3" y="149.1">B14_L24_P</text>
<text x="222.8" y="145.5">11</text>
<text x="222.8" y="147.2">11</text>
<text x="222.8" y="148.9">11</text>
<text x="79.5" y="150.6">11</text>
<text x="79.5" y="152.4">11</text>
<text x="86.4" y="150.8">B14_L12_P</text>
<text x="86.4" y="152.5">B14_L12_N</text>
<text x="102.1" y="151.5">B14_L12_N</text>
<text x="186.9" y="151.5">B14_IO25</text>
<text x="209.3" y="150.8">B14_L24_N</text>
<text x="210" y="152.7">B14_IO25</text>
<text x="222.8" y="152.4">11</text>
<text x="222.8" y="150.6">11</text>
</g>
<g font-size="1.5">
<text x="43.2" y="111.9">+3.3V</text>
<text x="212.5" y="194.9">Title</text>
<text x="212.5" y="200">Size</text>
<text x="219.4" y="200">Document Number</text>
<text x="269.4" y="200">Rev</text>
<text x="271.2" y="201.8">1.0</text>
<text x="212.5" y="205.2">Date:</text>
<text x="221.4" y="205.2">Friday, July 29, 2022</text>
<text x="247" y="205.2">Sheet</text>
<text x="255.6" y="205.2">4</text>
<text x="260.8" y="205.2">of</text>
<text x="266" y="205.2">12</text>
</g>
<g font-size="1.3">
<text x="29" y="1.4">5</text>
<text x="83.6" y="1.4">4</text>
<text x="138.1" y="1.4">3</text>
<text x="192.7" y="1.4">2</text>
<text x="247.3" y="1.4">1</text>
<text x=".5" y="28.3">D</text>
<text x="275.1" y="28.3">D</text>
<text x=".5" y="79.2">C</text>
<text x="275.1" y="79.2">C</text>
<text x=".5" y="130.2">B</text>
<text x="275.1" y="130.2">B</text>
<text x=".5" y="181.1">A</text>
<text x="275.1" y="181.1">A</text>
<text x="29" y="206.9">5</text>
<text x="83.6" y="206.9">4</text>
<text x="138.1" y="206.9">3</text>
<text x="192.7" y="206.9">2</text>
<text x="247.3" y="206.9">1</text>
</g>
</svg>
